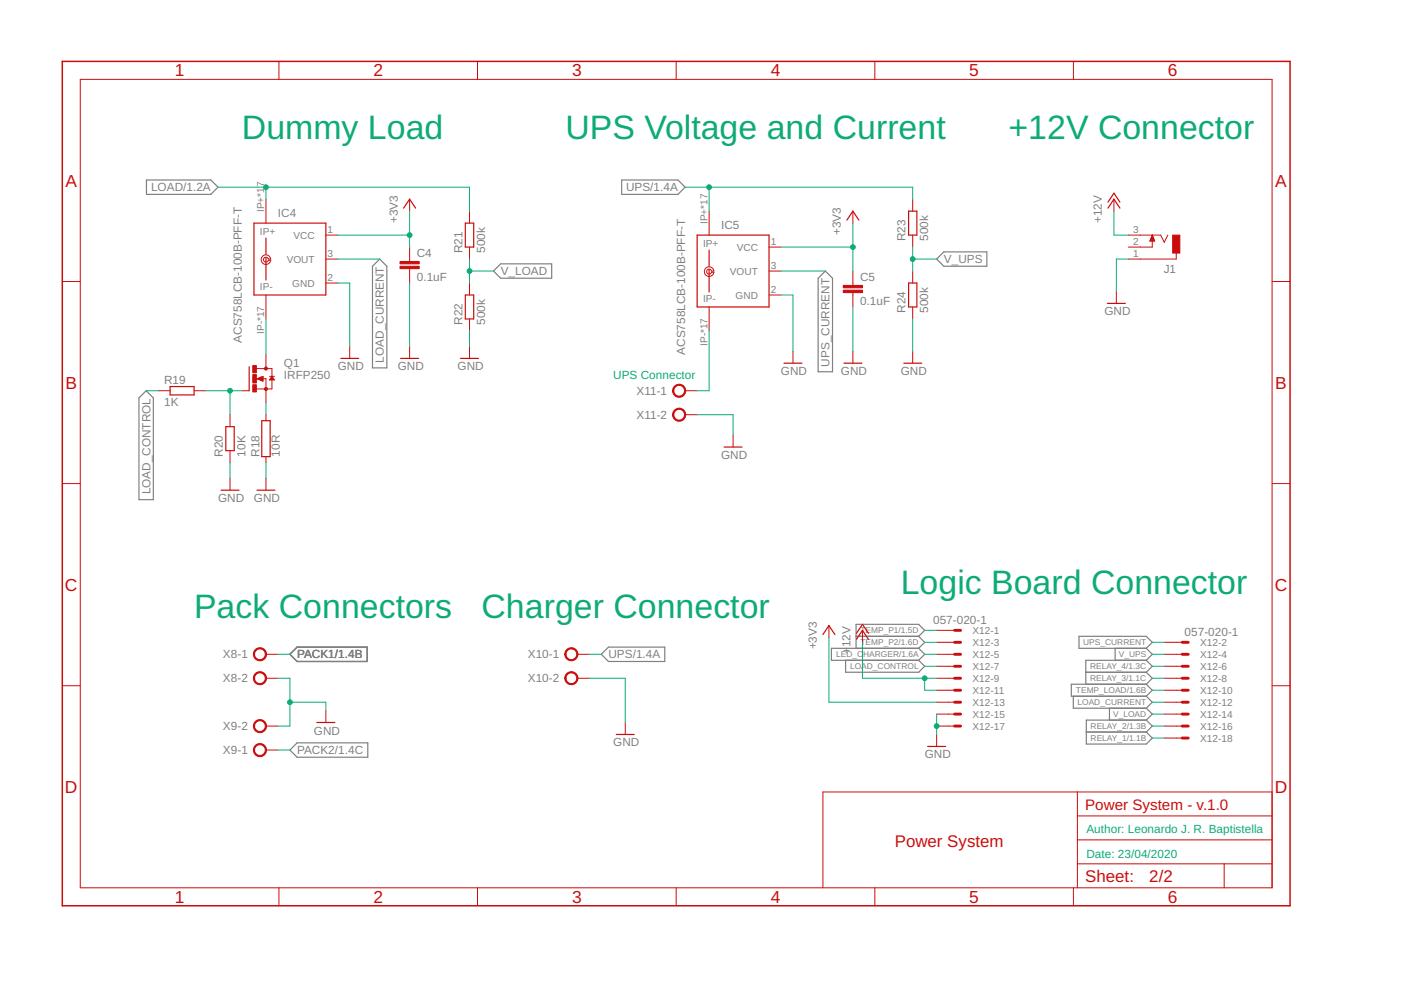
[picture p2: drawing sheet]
<svg xmlns="http://www.w3.org/2000/svg" width="297mm" height="210mm" viewBox="0 0 297 210" stroke-linecap="round" stroke-linejoin="round" font-family="sans-serif">
<g fill="none" stroke="#808080" stroke-width=".25">
<path d="M31.1 38.2h13.6l1.5 1.5-1.5 1.5h-13.6zM131.8 38.2h11.9l1.6 1.5-1.6 1.5h-11.9zM80.5 54.9l1.5 1.6v21.5h-3v-21.5zM104.6 57.5l1.6-1.6h10.8v3.1h-10.8zM175 57.5l1.5 1.5v19.8h-3v-19.8zM200.1 53.4h9.1v3.1h-9.1l-1.5-1.6zM31 82.8l1.5 1.6v21.5h-3v-21.5zM61.5 138.7l1.5-1.5h14.9v3.1h-14.9zM129 137.2h11.9v3.1h-11.9l-1.5-1.6zM179.3 140v2.5h15.5l1.2-1.2-1.2-1.3M181.5 134.9h13.3M194.8 137.5h-18.5v2.5h18.5"/>
<path d="M194.8 134.9l1.2-1.3-1.2-1.2h-13.3v5.1M194.8 134.9l1.2 1.3-1.2 1.3M194.8 137.5l1.2 1.2-1.2 1.3M228.8 134.9h14.2l1.3 1.3-1.3 1.3h-14.2zM236.4 137.5v2.5M243 140l1.3 1.3-1.3 1.2M243 140h-12.8v5.1M243 137.5l1.3 1.2-1.3 1.3M61.5 159l1.5-1.5h15v3h-15zM227.6 147.6v2.6h15.4M230.2 142.5h12.8M230.3 155.2h12.7"/>
<path d="M235.2 150.2v2.5M243 152.7h-12.7v5.1h12.7l1.3-1.3-1.3-1.3M243 152.7l1.3 1.2-1.3 1.3M243 142.5l1.3 1.3-1.3 1.3M243 145.1h-15.9v2.5h15.9M243 147.6l1.3 1.3-1.3 1.3M243 150.2l1.3 1.2-1.3 1.3M243 145.1l1.3 1.2-1.3 1.3"/>
</g>
<g fill="none" stroke="#c90d0c" stroke-width=".25">
<path d="M53.8 47.3h15.3v15.2h-15.3zM56.4 50.5v3.4M56.4 54.6v4.8M85.6 44.1l1.2-1.9 1.3 1.9M98.7 47.3h1.7v5.1h-1.7zM147.8 49.8h15.2v15.3h-15.2zM150.3 53v3.5M150.3 57.1v4.8M179.6 46.7l1.2-1.9 1.3 1.9M192.6 44.8h1.8v5h-1.8zM234.9 44.1l1.3-1.9 1.2 1.9M234.9 42.9l1.3-1.9 1.2 1.9"/>
<path d="M52.8 77.8v5M72.3 76h3.8M84.9 76h3.9M97.6 76h3.9M98.7 62.5h1.7v5.1h-1.7zM166.2 77h3.8M178.9 77h3.8M191.6 77h3.8M192.6 60h1.8v5.1h-1.8zM234.8 64.3h3.8M36.1 82h5v1.7h-5zM47.9 90.5h1.8v5h-1.8z"/>
<path d="M55.5 89.2h1.8v7.6h-1.8zM153.5 94.8h3.8M46.9 103.9h3.8M54.5 103.9h3.8M174.5 134.5l1.2-1.9 1.3 1.9M181.6 135.6l1.3-2 1.2 2M181.6 134.3l1.3-1.9 1.2 1.9M67.2 153.2h3.8M130.7 155.7h3.8M196.7 158.3h3.8"/>
</g>
<g fill="none" stroke="#c90d0c" stroke-width=".21">
<path d="M17 16.8h252.7v171.4h-252.7zM59.1 13v3.8M101.2 13v3.8M143.4 13v3.8M185.5 13v3.8M227.6 13v3.8M13.2 59.7h3.8M55.7 54.3a1.03 1.03 0 0 1 1.7 .6h-.5a.53 .53 0 0 0-.8-.3 .53 .53 0 0 0 0 .9 .53 .53 0 0 0 .8-.3h.5a1.03 1.03 0 0 1-1.5 .8 1.03 1.03 0 0 1-.2-1.7zM56.4 42.2v5.1M69.1 54.9h2.5M69.1 49.8h2.5M86.8 42.2v2.6"/>
<path d="M86.8 52.4v3M86.8 57v3M99.5 44.8v2.5M99.5 52.4v2.5M149.6 56.8a1.02 1.02 0 0 1 1.1-.2 1.02 1.02 0 0 1 .7 .9h-.5a.52 .52 0 0 0-.8-.3 .52 .52 0 0 0 0 .8 .52 .52 0 0 0 .8-.3h.5a1.02 1.02 0 0 1-1.5 .8 1.02 1.02 0 0 1-.3-1.7zM150.3 44.8v5M163 57.5h2.6M163 52.4h2.6M180.8 44.8v2.5M180.8 57.5v3M193.5 42.2v2.6M193.5 49.8v2.6"/>
<path d="M193.5 57.5v2.5M236.2 42.2v2.6M239.2 49.8h6.9l.7 1.6 .8-1.6M243.8 51.1h1M243.9 50.9h.9M243.9 50.8h.8M244 50.7h.6M244 50.6h.6M244.1 50.4h.4M244.1 50.3h.4M244.2 50.2h.3M244.2 50.1h.2"/>
<path d="M244.3 50h.1M244.3 49.8v2.6h-5.1M244.3 49.8l.5 1.3h-1zM244.3 49.8v.1M249.4 53.7v1.2h-10.2M269.7 59.7h3.8M54.4 78.1h3.3v1.7M55.3 80h.5M55.6 79.9h.2M56.4 62.5v5.1M56.4 75.2v2.9M57.1 79.8h1.1"/>
<path d="M57.5 80h.3M57.6 79.9h.1M57.7 79.8l.5 .8h-1.1zM69.1 60h2.5M74.1 73.4v2.6M86.8 73.4v2.6M99.5 60v2.5M99.5 67.6v2.5M99.5 73.4v2.6M150.3 65.1v5M163 62.5h2.6M168.1 74.5v2.5"/>
<path d="M180.8 62v3.1M180.8 74.5v2.5M193.5 65.1v2.5M193.5 74.5v2.5M236.7 61.8v2.5M33.5 82.8h2.6M41.1 82.8h2.6M48.8 87.9v2.6M48.8 95.5v2.6M51.3 82.8h1.5M54.2 80.3h2.2v5.1M54.5 80.3l1.3-.5v1z"/>
<path d="M54.6 80.3h1.2M54.7 80.2h1.1M54.9 80.5h.9M55 80.1h.8M55.2 80.6h.6M55.5 80.7h.3M56.4 87.9v1.3M56.4 96.8v1.3M57.2 80.5h.9M57.3 80.3h.7M57.4 80.2h.5M57.4 80.1h.4"/>
<path d="M57.7 80.4v2.1h-3.3M145.3 82.8h2.5M145.3 87.9h2.5M155.4 92.2v2.6M13.2 102.5h3.8M48.8 101.4v2.5M56.4 101.4v2.5M269.7 102.5h3.8M56.4 138.7h2.5M122.4 138.7h2.5M175.7 132.6v2.6M182.9 133.6v2.6"/>
<path d="M198.6 138.7h3.8M198.6 133.6h3.8M198.6 136.2h3.8M246.8 138.7h3.9M246.8 136.2h3.9M13.2 145.4h3.8M56.4 143.8h2.5M56.4 159h2.5M56.4 153.9h2.5M69.1 150.7v2.5M122.4 143.8h2.5M132.6 153.2v2.5"/>
<path d="M198.6 143.8h3.8M198.6 153.9h3.8M198.6 141.3h3.8M198.6 146.3h3.8M198.6 148.9h3.8M198.6 151.4h3.8M198.6 155.7v2.6M246.8 143.8h3.9M246.8 153.9h3.9M246.8 141.3h3.9M246.8 146.3h3.9M246.8 148.9h3.9"/>
<path d="M246.8 151.4h3.9M246.8 156.5h3.9M269.7 145.4h3.8M228.4 167.9v20.3M228.4 178.1h41.3M228.4 173h41.3M269.7 167.9h-95.2v20.3M59.1 188.2v3.8M101.2 188.2v3.8M143.4 188.2v3.8M185.5 188.2v3.8M227.6 188.2v3.8"/>
<path d="M228.4 183.2h41.3M259.5 183.2v5"/>
</g>
<g fill="#c90d0c" stroke="#c90d0c" stroke-width=".21">
<path d="M54.1 137.8a1.4 1.4 0 0 1 2.2 .2 1.4 1.4 0 0 1-.8 2.1 1.4 1.4 0 0 1-1.8-1.4h.3a1.14 1.14 0 0 1 1.7-.9 1.14 1.14 0 0 1 .1 1.9 1.14 1.14 0 0 1-1.8-.7v-.3h-.3z" fill-rule="evenodd"/>
<path d="M54.1 142.8a1.4 1.4 0 0 1 2.2 .3 1.4 1.4 0 0 1-.8 2 1.4 1.4 0 0 1-1.8-1.3h.3a1.14 1.14 0 0 1 1.7-1 1.14 1.14 0 0 1 .1 2 1.14 1.14 0 0 1-1.8-.7v-.3h-.3z" fill-rule="evenodd"/>
<path d="M54.1 158.1a1.4 1.4 0 0 1 2.2 .2 1.4 1.4 0 0 1-.8 2.1 1.4 1.4 0 0 1-1.8-1.4h.3a1.14 1.14 0 0 1 1.7-.9 1.14 1.14 0 0 1 .1 1.9 1.14 1.14 0 0 1-1.8-.7v-.3h-.3z" fill-rule="evenodd"/>
<path d="M54.1 153a1.4 1.4 0 0 1 2.2 .2 1.4 1.4 0 0 1-.8 2.1 1.4 1.4 0 0 1-1.8-1.4h.3a1.14 1.14 0 0 1 1.7-.9 1.14 1.14 0 0 1 .1 1.9 1.14 1.14 0 0 1-1.8-.7v-.3h-.3z" fill-rule="evenodd"/>
<path d="M120.1 137.8a1.4 1.4 0 0 1 2.2 .2 1.4 1.4 0 0 1-.8 2.1 1.4 1.4 0 0 1-1.8-1.4h.3a1.15 1.15 0 0 1 1.6-1.1 1.15 1.15 0 0 1 .3 2 1.15 1.15 0 0 1-1.9-.6v-.3h-.3z" fill-rule="evenodd"/>
<path d="M120.1 142.8a1.4 1.4 0 0 1 2.2 .3 1.4 1.4 0 0 1-.8 2 1.4 1.4 0 0 1-1.8-1.3h.3a1.15 1.15 0 0 1 1.6-1.1 1.15 1.15 0 0 1 .3 1.9 1.15 1.15 0 0 1-1.9-.5v-.3h-.3z" fill-rule="evenodd"/>
<path d="M143 81.9a1.4 1.4 0 0 1 2.2 .2 1.4 1.4 0 0 1-.8 2.1 1.4 1.4 0 0 1-1.8-1.4h.3a1.14 1.14 0 0 1 1.6-1 1.14 1.14 0 0 1 .2 1.9 1.14 1.14 0 0 1-1.8-.6v-.3h-.3z" fill-rule="evenodd"/>
<path d="M143 87a1.4 1.4 0 0 1 2.2 .2 1.4 1.4 0 0 1-.8 2.1 1.4 1.4 0 0 1-1.8-1.4h.3a1.14 1.14 0 0 1 1.6-1 1.14 1.14 0 0 1 .2 1.9 1.14 1.14 0 0 1-1.8-.6v-.3h-.3z" fill-rule="evenodd"/>
<circle cx="56.4" cy="78.2" r=".33"/>
<circle cx="56.4" cy="82.5" r=".33"/>
</g>
<g fill="#c90d0c" stroke="#c90d0c" stroke-width=".21">
<path d="M53.6 81.6h.8v1.5h-.8z"/>
<path d="M53.6 77.5h.8v1.5h-.8z"/>
<path d="M53.6 79.4h.8v1.8h-.8z"/>
<path d="M84.8 56.5h4.1v.5h-4.1z"/>
<path d="M84.8 55.4h4.1v.5h-4.1z"/>
<path d="M178.8 61.5h4.1v.5h-4.1z"/>
<path d="M178.8 60.5h4.1v.5h-4.1z"/>
<path d="M248.6 49.8h1.5v3.9h-1.5z"/>
</g>
<g fill="none" stroke="#c90d0c" stroke-width=".61">
<path d="M202.4 133.6h1.3M202.4 136.2h1.3M202.4 138.7h1.3M250.7 136.2h1.2M250.7 138.7h1.2M202.4 141.3h1.3M202.4 143.8h1.3M202.4 146.3h1.3M202.4 148.9h1.3M202.4 151.4h1.3M202.4 153.9h1.3M250.7 141.3h1.2"/>
<path d="M250.7 143.8h1.2M250.7 146.3h1.2M250.7 148.9h1.2M250.7 151.4h1.2M250.7 153.9h1.2M250.7 156.5h1.2"/>
</g>
<path d="M13.2 13h260.3v179h-260.3z" fill="none" stroke="#c90d0c" stroke-width=".32"/>
<g fill="none" stroke="#0dab76" stroke-width=".21">
<path d="M46.2 39.7h53.3v5.1M56.4 39.7v2.5M145.3 39.7h48.2v2.5M150.3 39.7v5.1M71.6 54.9h8.9M71.6 49.8h15.2M86.8 44.8v7.6M99.5 54.9v5.1M99.5 57.5h5.1M165.6 52.4h15.2M165.6 57.5h9.4M180.8 47.3v10.2"/>
<path d="M193.5 52.4v5.1M193.5 54.9h5.1M236.2 44.8v5h3M239.2 54.9h-2.5v6.9M56.4 67.6v7.6M71.6 60h2.5v13.4M86.8 60v13.4M99.5 70.1v3.3M150.3 70.1v12.7h-2.5M165.6 62.5h2.5v12M180.8 65.1v9.4M193.5 67.6v6.9"/>
<path d="M31 82.8h2.5M43.7 82.8h7.6M48.8 82.8v5.1M48.8 98.1v3.3M56.4 85.4v2.5M56.4 98.1v3.3M147.8 87.9h7.6v4.3M58.9 138.7h2.6M124.9 138.7h2.6M175.7 135.2v13.7h22.9M182.9 136.2v7.6h15.7M196 138.7h2.6"/>
<path d="M196 136.2h2.6M196 133.6h2.6M244.3 138.7h2.5M244.3 136.2h2.5M58.9 143.8h2.6v10.1h-2.6M58.9 159h2.6M61.5 148.9h7.6v1.8M124.9 143.8h7.7v9.4M196 141.3h2.6M196 143.8v2.5h2.6M198.6 151.4v4.3M244.3 143.8h2.5"/>
<path d="M244.3 153.9h2.5M244.3 148.9h2.5M244.3 141.3h2.5M244.3 146.3h2.5M244.3 156.5h2.5M244.3 151.4h2.5"/>
</g>
<g fill="#0dab76" stroke="#0dab76" stroke-width=".21">
<circle cx="61.5" cy="148.9" r=".51"/>
<circle cx="198.6" cy="153.9" r=".51"/>
<circle cx="196" cy="143.8" r=".51"/>
<circle cx="48.8" cy="82.8" r=".51"/>
<circle cx="86.8" cy="49.8" r=".51"/>
<circle cx="180.8" cy="52.4" r=".51"/>
<circle cx="99.5" cy="57.5" r=".51"/>
<circle cx="150.3" cy="39.7" r=".51"/>
<circle cx="56.4" cy="39.7" r=".51"/>
<circle cx="193.5" cy="54.9" r=".51"/>
</g>
<g font-size="7.2" fill="#0dab76">
<text x="51.3" y="29.5">Dummy Load</text>
<text x="119.9" y="29.5">UPS Voltage and Current</text>
<text x="213.8" y="29.5">+12V Connector</text>
<text x="41.1" y="131.1">Pack Connectors</text>
<text x="102.1" y="131.1">Charger Connector</text>
<text x="191" y="126">Logic Board Connector</text>
</g>
<g font-size="3.7" fill="#c90d0c">
<text x="37.1" y="16.2">1</text>
<text x="79.2" y="16.2">2</text>
<text x="121.3" y="16.2">3</text>
<text x="163.4" y="16.2">4</text>
<text x="205.5" y="16.2">5</text>
<text x="247.6" y="16.2">6</text>
<text x="13.9" y="39.5">A</text>
<text x="270.4" y="39.5">A</text>
<text x="13.9" y="82.4">B</text>
<text x="270.4" y="82.4">B</text>
<text x="13.8" y="125.2">C</text>
<text x="270.3" y="125.2">C</text>
<text x="13.8" y="168.1">D</text>
<text x="270.3" y="168.1">D</text>
<text x="37.1" y="191.4">1</text>
<text x="79.2" y="191.4">2</text>
<text x="121.3" y="191.4">3</text>
<text x="163.4" y="191.4">4</text>
<text x="205.5" y="191.4">5</text>
<text x="247.6" y="191.4">6</text>
</g>
<g font-size="3.6" fill="#c90d0c">
<text x="189.7" y="179.6">Power System</text>
<text x="230.1" y="187.1">Sheet:</text>
<text x="243.7" y="187">2/2</text>
</g>
<text font-size="3.2" fill="#c90d0c" x="230.1" y="171.7">Power System - v.1.0</text>
<g font-size="2.5" fill="#808080">
<text x="32" y="40.6">LOAD/1.2A</text>
<text x="132.7" y="40.6">UPS/1.4A</text>
<text x="58.9" y="46">IC4</text>
<text x="84.3" y="47.3" transform="rotate(-90 84.3 47.3)">+3V3</text>
<text x="233.6" y="47.3" transform="rotate(-90 233.6 47.3)">+12V</text>
<text x="98.1" y="53.7" transform="rotate(-90 98.1 53.7)">R21</text>
<text x="102.9" y="53.7" transform="rotate(-90 102.9 53.7)">500k</text>
<text x="152.9" y="48.6">IC5</text>
<text x="178.3" y="49.8" transform="rotate(-90 178.3 49.8)">+3V3</text>
<text x="192" y="51.1" transform="rotate(-90 192 51.1)">R23</text>
<text x="196.8" y="51.1" transform="rotate(-90 196.8 51.1)">500k</text>
<text x="88.4" y="59.6">0.1uF</text>
<text x="88.4" y="54.5">C4</text>
<text x="106.2" y="58.3">V_LOAD</text>
<text x="182.3" y="59.6">C5</text>
<text x="200.1" y="55.8">V_UPS</text>
<text x="246.7" y="58">J1</text>
<text x="182.3" y="64.7">0.1uF</text>
<text x="98.1" y="68.9" transform="rotate(-90 98.1 68.9)">R22</text>
<text x="102.9" y="68.9" transform="rotate(-90 102.9 68.9)">500k</text>
<text x="192" y="66.3" transform="rotate(-90 192 66.3)">R24</text>
<text x="196.8" y="66.3" transform="rotate(-90 196.8 66.3)">500k</text>
<text x="234.1" y="66.9">GND</text>
<text x="51.3" y="72.7" transform="rotate(-90 51.3 72.7)">ACS758LCB-100B-PFF-T</text>
<text x="60.2" y="77.8">Q1</text>
<text x="81.4" y="76.9" transform="rotate(-90 81.4 76.9)">LOAD_CURRENT</text>
<text x="145.3" y="75.2" transform="rotate(-90 145.3 75.2)">ACS758LCB-100B-PFF-T</text>
<text x="175.9" y="77.7" transform="rotate(-90 175.9 77.7)">UPS_CURRENT</text>
<text x="34.8" y="81.4">R19</text>
<text x="60.2" y="80.3">IRFP250</text>
<text x="71.6" y="78.5">GND</text>
<text x="84.3" y="78.5">GND</text>
<text x="97" y="78.5">GND</text>
<text x="135" y="83.7">X11-1</text>
<text x="165.6" y="79.6">GND</text>
<text x="178.3" y="79.6">GND</text>
<text x="191" y="79.6">GND</text>
<text x="34.8" y="86.2">1K</text>
<text x="135" y="88.8">X11-2</text>
<text x="47.3" y="96.8" transform="rotate(-90 47.3 96.8)">R20</text>
<text x="52.1" y="96.8" transform="rotate(-90 52.1 96.8)">10K</text>
<text x="55" y="96.8" transform="rotate(-90 55 96.8)">R18</text>
<text x="59.3" y="96.8" transform="rotate(-90 59.3 96.8)">10R</text>
<text x="152.9" y="97.3">GND</text>
<text x="31.9" y="104.8" transform="rotate(-90 31.9 104.8)">LOAD_CONTROL</text>
<text x="46.2" y="106.5">GND</text>
<text x="53.8" y="106.5">GND</text>
<text x="173.2" y="137.7" transform="rotate(-90 173.2 137.7)">+3V3</text>
<text x="180.3" y="137.3" transform="rotate(-90 180.3 137.3)">12V</text>
<text x="197.8" y="132.2">057-020-1</text>
<text x="251.2" y="134.8">057-020-1</text>
<text x="47.3" y="139.6">X8-1</text>
<text x="63" y="139.6">PACK1/1.4B</text>
<text x="111.9" y="139.6">X10-1</text>
<text x="129" y="139.6">UPS/1.4A</text>
<text x="180.3" y="138.7" transform="rotate(-90 180.3 138.7)">+</text>
<text x="47.3" y="144.7">X8-2</text>
<text x="111.9" y="144.7">X10-2</text>
<text x="47.3" y="154.8">X9-2</text>
<text x="66.5" y="155.7">GND</text>
<text x="47.3" y="159.9">X9-1</text>
<text x="63" y="159.9">PACK2/1.4C</text>
<text x="130" y="158.3">GND</text>
<text x="196.1" y="160.8">GND</text>
</g>
<g font-size="2.5" fill="#0dab76">
<text x="130" y="80.3">UPS Connector</text>
<text x="230.3" y="176.6">Author: Leonardo J. R. Baptistella</text>
<text x="230.3" y="181.9">Date: 23/04/2020</text>
</g>
<g font-size="2.1" fill="#808080">
<text x="56" y="45" transform="rotate(-90 56 45)">IP+*17</text>
<text x="150" y="47.5" transform="rotate(-90 150 47.5)">IP+*17</text>
<text x="55.1" y="49.8">IP+</text>
<text x="62.2" y="50.6">VCC</text>
<text x="69.4" y="49.5">1</text>
<text x="149.1" y="52.4">IP+</text>
<text x="156.2" y="53.1">VCC</text>
<text x="163.4" y="52">1</text>
<text x="240.2" y="52">2</text>
<text x="240.2" y="49.5">3</text>
<text x="60.8" y="55.7">VOUT</text>
<text x="69.4" y="59.6">2</text>
<text x="69.4" y="54.6">3</text>
<text x="154.8" y="58.2">VOUT</text>
<text x="163.4" y="57.1">3</text>
<text x="240.2" y="54.6">1</text>
<text x="55.1" y="61.5">IP-</text>
<text x="62" y="60.8">GND</text>
<text x="149.1" y="64.1">IP-</text>
<text x="155.9" y="63.3">GND</text>
<text x="163.4" y="62.2">2</text>
<text x="56" y="70.8" transform="rotate(-90 56 70.8)">IP-*17</text>
<text x="150" y="73.3" transform="rotate(-90 150 73.3)">IP-*17</text>
<text x="206.2" y="134.4">X12-1</text>
<text x="206.2" y="136.9">X12-3</text>
<text x="254.5" y="136.9">X12-2</text>
<text x="206.2" y="139.5">X12-5</text>
<text x="206.2" y="142">X12-7</text>
<text x="254.5" y="139.5">X12-4</text>
<text x="254.5" y="142">X12-6</text>
<text x="206.2" y="144.6">X12-9</text>
<text x="206.2" y="147.1">X12-11</text>
<text x="206.2" y="149.6">X12-13</text>
<text x="254.5" y="144.6">X12-8</text>
<text x="254.5" y="147.1">X12-10</text>
<text x="254.5" y="149.6">X12-12</text>
<text x="206.2" y="152.2">X12-15</text>
<text x="206.2" y="154.7">X12-17</text>
<text x="254.5" y="152.2">X12-14</text>
<text x="254.5" y="154.7">X12-16</text>
<text x="254.5" y="157.3">X12-18</text>
</g>
<g font-size="1.8" fill="#808080">
<text x="182.4" y="134.3">TEMP_P1/1.5D</text>
<text x="182.4" y="136.8">TEMP_P2/1.6D</text>
<text x="229.6" y="136.8">UPS_CURRENT</text>
<text x="177.3" y="139.4">LED_C</text>
<text x="180.2" y="141.9">LOAD_CONTROL</text>
<text x="183" y="139.4">HARGER/1.6A</text>
<text x="231.1" y="141.9">RELAY_4/1.3C</text>
<text x="237.2" y="139.4">V_UPS</text>
<text x="228.1" y="147">TEMP_LOAD/1.6B</text>
<text x="228.5" y="149.5">LOAD_CURRENT</text>
<text x="231.1" y="144.4">RELAY_3/1.1C</text>
<text x="231.2" y="154.6">RELAY_2/1.3B</text>
<text x="236" y="152.1">V_LOAD</text>
<text x="231.2" y="157.1">RELAY_1/1.1B</text>
</g>
</svg>
